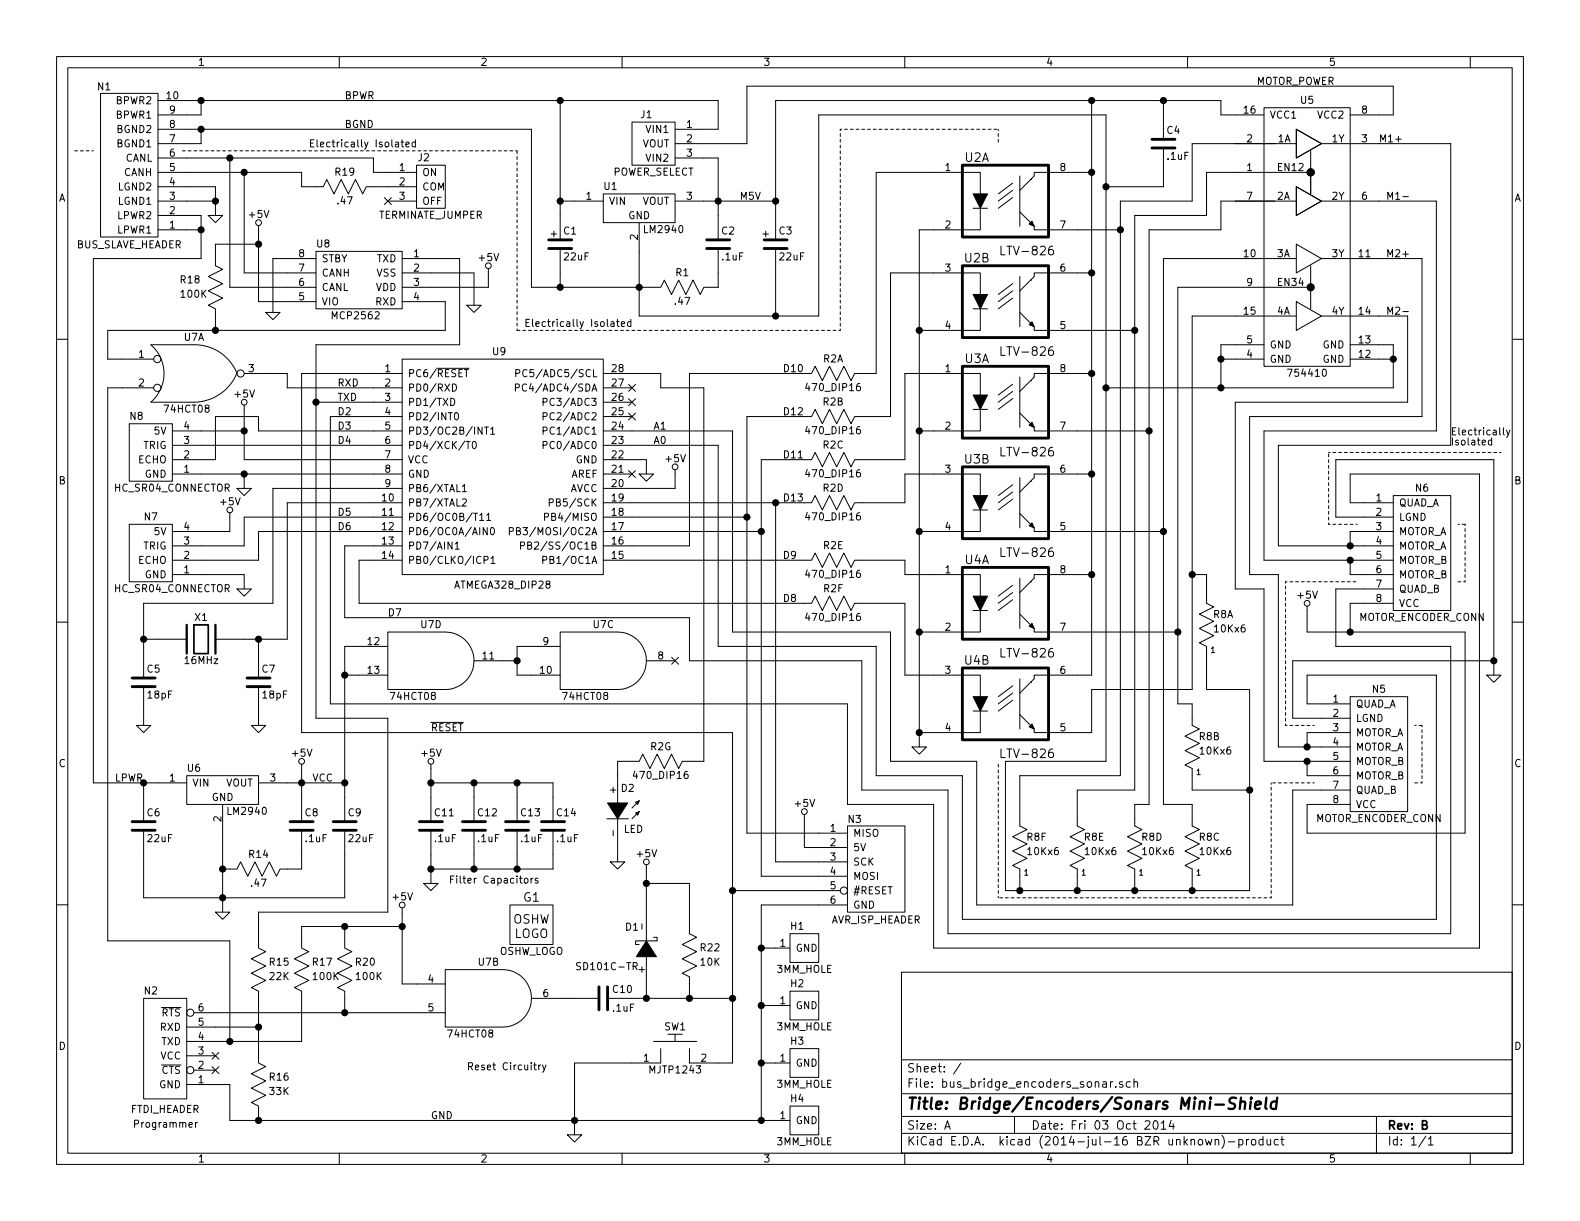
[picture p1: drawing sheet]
<svg xmlns="http://www.w3.org/2000/svg" width="279mm" height="216mm" viewBox="0 0 279 216" stroke-linecap="round" stroke-linejoin="round" font-family="sans-serif">
<g fill="none" stroke="#000" stroke-width=".18">
<path d="M10 10h259.4v195.9h-259.4zM12 12h255.4v191.9h-255.4zM17.8 16.5h10.1v25.4h-10.1zM27.9 17.8h99.1v5.1h-7.6M35.6 17.8v2.5h-7.7M60 10v2M99.1 17.8v24.6M110 10v2M160 10v2M193 17.8v101.6h-10.1v.6l-2.6 2.6M205.7 17.8v6.8M210 10v2"/>
<path d="M223.5 19.1h15.3v45.7h-15.3zM260 10v2M27.9 22.9h66.1v27.9h22.8l.7-1.3 1.2 2.6 1.3-2.6 1.3 2.6 1.3-2.6 1.2 2.6 .7-1.3h2.5v-6.9M27.9 30.5h25.4v2.5h3.8l.7-1.2 1.3 2.5 1.2-2.5 1.3 2.5 1.3-2.5 1.2 2.5 .7-1.3h8.9M27.9 35.6h10.2M27.9 27.9h38.1v2.6h7.7M27.9 38.1h7.7v7.6h-19.1v92.7h16.5M27.9 33h10.2v5.1M35.6 22.9v2.5h-7.7M36.8 38.1h2.6l-1.3 1.3zM40.6 27.9v22.9h15.3M43.2 30.5v17.8h12.7"/>
<path d="M45.7 39.9v13.4h10.2M68 35l1.2 1.2M68.6 35.6h5.1M69.2 35l-1.2 1.2M70 25.2h.4l.1 .8M70.5 25.4l-.5 .2-.1 .1 .2 .3 .4-.1M70.9 25.1h.5M71.1 24.7v1.1l.3 .2M71.8 25.6l.6-.2-.1-.2-.3-.1-.2 .2v.6h.5M73.5 25.2l-.4-.1-.2 .3 .1 .5h.5M73.5 24.7v1.3M73.7 29.2h5v7.6h-5z"/>
<path d="M99.1 35.6h7.6M106.7 34.3h12.7v5.1h-12.7zM111.8 21.6h7.6v7.6h-7.6zM113 39.4v16.5h31.8v-35.6h50.8v114.3h-17.8v22.9h43.2v-35.6h-7.6v-7.6l-1.3-.6 2.5-1.3-2.5-1.3 2.5-1.2-2.5-1.3 2.5-1.3-1.2-.6v-5.1h-2.6M119.4 35.6h17.8M119.4 27.9h7.6v14.5M172.1 36.8h2.5M173.4 36.8v3.8h-10.8v91.5M173.4 34.3v-3.8h-18.5v35.5h-3.8l-.6 1.3-1.3-2.5-1.2 2.5-1.3-2.5-1.3 2.5-1.3-2.5-.6 1.2h-21.6v30.5h-15.2M179.1 34.9l-2.6 1.9M179.1 33.7l-2.6 1.9M179.1 32.4l-2.6 1.9"/>
<path d="M180.3 37.5l2.6 2.5v.6h15.2M180.3 31.1v8.9M182.2 31.8h.1M193 30.5h-10.1v.6l-2.6 2.6M205.7 26.2v6.8h-10.1M223.5 20.3h-7.6v-2.5h-78.7v24.6M229.2 25.4h-18.4v10.2h-12.7v101.6h-17.8v8.9l1.3 .6-2.5 1.3 2.5 1.2-2.5 1.3 2.5 1.3-2.5 1.2 1.2 .7v3.8M229.2 35.6h-13.3v5h-12.7v101.6h-2.5v3.9l1.2 .6-2.5 1.3 2.5 1.2-2.5 1.3 2.5 1.3-2.5 1.2 1.3 .7v3.8M229.2 33l4.5 2.6-4.5 2.5zM229.2 22.9l4.5 2.5-4.5 2.5zM231.8 30.5h-18.4v7.6h-12.7v101.6h-10.2v6.4l1.3 .6-2.6 1.3 2.6 1.2-2.6 1.3 2.6 1.3-2.6 1.2 1.3 .7v3.8M231.8 26.7v7.6"/>
<path d="M233.7 35.6h20.3v40.6h-30.5v22.9h22.9M233.7 25.4h22.8v53.3h-30.4v17.8h20.3M238.8 20.3h7.6v-5.1h-114.3v10.2h-12.7M248.1 34.8h.9M10 60h2M27.9 40.6h7.7M45.7 43.2h-7.6v3.8l1.3 .6-2.6 1.3 2.6 1.3-2.6 1.2 2.6 1.3-2.6 1.3 1.3 .6v3.8M47 55.2h2.5l-1.2 1.3zM55.9 44.5h15.2v10.1h-15.2zM55.9 45.7h-7.6v9.5M71.1 45.7h10.2v15.3h-25.4v66h12.7v34.3h-22.9v6.3l1.3 .7-2.6 1.2 2.6 1.3-2.6 1.3 2.6 1.3-2.6 1.2 1.3 .7v12.7l1.3 .6-2.6 1.3 2.6 1.2-2.6 1.3 2.6 1.3-2.6 1.2 1.3 .7v2.5M71.1 48.3h12.7v5.7"/>
<path d="M71.1 53.3h7.6v5.1h-59.7v5.1h8.2M82.5 54h2.6l-1.3 1.2zM86.4 47.5v3.3h-15.3M99.1 43.9v6.9M108.1 56.9h.4l.1 .8M108.6 57.2l-.5 .1-.1 .1 .2 .3h.4M109 56.9h.5M109.2 56.5v1l.3 .2M109.9 57.3l.6-.1-.1-.3h-.3l-.2 .1v.7h.5M111.6 56.9h-.4l-.2 .2 .1 .6h.5M111.6 56.5v1.2M137.2 43.9v12"/>
<path d="M172.1 54.6h2.5M173.4 54.6v3.8h-10.8M173.4 52.1v-3.8h-15.9v25.4h-6.4l-.6 1.2-1.3-2.5-1.2 2.5-1.3-2.5-1.3 2.5-1.3-2.5-.6 1.3h-11.4v73.6h17.8M179.1 52.7l-2.6 1.9M179.1 51.4l-2.6 1.9M179.1 50.2l-2.6 1.9M180.3 55.2l2.6 2.6v.6h17.8M180.3 48.9v8.9M182.2 49.5h.1M186.2 43.5a.62 .62 0 0 0-.8 .7l.1 .7a.48 .48 0 0 0 .8-.1l-.1-.5a.48 .48 0 0 0-.8 .1M193 48.3h-10.1v.6l-2.6 2.5M229.2 55.9h-18.4v66h-17.8v7.6h-10.1v-.6l-2.6-2.5"/>
<path d="M229.2 45.7h-23.5v96.5h5.1v3.9l1.3 .6-2.6 1.3 2.6 1.2-2.6 1.3 2.6 1.3-2.6 1.2 1.3 .7v3.8M229.2 53.3l4.5 2.6-4.5 2.5zM229.2 43.2l4.5 2.5-4.5 2.6zM231.8 50.8h-23.5v73.7h2.5v3.8l1.3 .6-2.6 1.3 2.6 1.2-2.6 1.3 2.6 1.3-2.6 1.3 1.3 .6v3.8h10.2M231.8 47v7.6M233.7 45.7h17.8v28h-30.5v27.9h5.1v30.5h12.7M233.7 55.9h15.2v15.2h-30.5v33h5.1v30.5h15.3M248.1 55.1h.9M267.4 60h2M22.9 74.9h7.6v10.2h-7.6zM26.7 61h7.6a8 8 0 0 1 7.6 5M26.7 61a6.7 6.7 0 0 1 0 10.1"/>
<path d="M27.2 68.6h-8.2v97.8h21.6v17.8M30.5 76.2h12.7M30.5 78.7h40.6M41.9 66a8.3 8.3 0 0 1-7.6 5.1h-7.6M43.2 71.6v9.7h27.9M43.2 66h7.6v2.6h20.3M55.9 71.1h15.2M71.1 63.5h35.6v38.1h-35.6zM71.1 73.7h-12.7v50.8h91.5v17.7h15.2v25.4h96.5v-83.8h-22.8v5.1h7.6M71.1 66h-17.8v63.5h76.2v58.5h-7.6v-2.6M71.1 76.2h-25.4v-2.5h-7.6v7.6h-7.6M77.2 65.1h5.8"/>
<path d="M79.7 70.4a.64 .64 0 0 1 .7 .7 .64 .64 0 0 1-.7 .6zM80 67.9a.64 .64 0 0 1 .7 .6 .64 .64 0 0 1-.7 .7zM80.5 73.1l.1-.1a.67 .67 0 0 1 .5 .6 .67 .67 0 0 1-.5 .6l-.1-.1-.1-.3zM82.1 65.4h.7M82.4 78.1h.7M83.6 78.2l.2-.1a.67 .67 0 0 1 .4 .6 .67 .67 0 0 1-.4 .6l-.2-.1-.1-.4zM85.7 75.5h.7M86 75.5v1.3M86.8 75.9l.3-.4v1.3M86.8 76.8h.7M91.1 68.6l.6-.1 .1-.5-.7-.1v1.3M91.2 66l.6-.1 .1-.4-.7-.1v1.2"/>
<path d="M96 78.7l.6-.1 .1-.4-.7-.1v1.2M96 76.2l.6-.1 .1-.5-.7-.1v1.3M96 73.6h.6l.1-.5-.7-.1v1.2M96 71.1l.6-.1 .1-.5-.7-.1v1.3M106.7 66h10.1v2.6h7.7v66h-3.9l-.6 1.3-1.3-2.5-1.2 2.5-1.3-2.5-1.3 2.5-1.2-2.5-.7 1.2h-3.8v7.6M106.7 78.7h20.3v35.6h27.9v22.9h15.3v25.4h83.8v-43.2h-22.9v5.1h7.7M106.7 76.2h22.8v35.6h28v22.8h15.2v25.4h55.9v-20.3h10.2M106.7 68.6h5.1M106.7 71.1h5.1M106.7 73.7h5.1M111.2 73.1l1.2 1.2M111.2 70.5l1.2 1.2"/>
<path d="M111.2 68l1.2 1.2M112.4 73.1l-1.2 1.2M112.4 70.5l-1.2 1.2M112.4 68l-1.2 1.2M172.1 72.4h2.5M173.4 72.4v3.8h-10.8M173.4 69.9v-3.9h-13.4v15.3h-8.9l-.6 1.3-1.3-2.6-1.2 2.6-1.3-2.6-1.3 2.6-1.3-2.6-.6 1.3h-8.9v73.6h15.3M179.1 70.5l-2.6 1.9M179.1 69.2l-2.6 1.9M179.1 67.9l-2.6 2M180.3 73l2.6 2.6v.6h20.3M180.3 66.7v8.9"/>
<path d="M182.2 67.3h.1M186.2 61.3a.62 .62 0 0 0-.8 .7l.1 .7a.48 .48 0 0 0 .8-.1l-.1-.5a.48 .48 0 0 0-.8 .1M186.2 79.1a.62 .62 0 0 0-.8 .7l.1 .7a.48 .48 0 0 0 .8-.2l-.1-.5a.48 .48 0 0 0-.8 .2M193 66h-10.1v.7l-2.6 2.5M215.9 63.5h7.6M223.5 61h-7.6v7.6M238.8 61h7.6v7.6h-50.8M238.8 63.5h7.6M263.8 77.9l-.4-.1-.2 .3 .1 .5h.5M263.8 77.4v1.3M265.9 75.6v1.1l.1 .2M266.4 76l.3 .9"/>
<path d="M267 76l-.4 1.2-.2 .1M22.9 92.7h7.6v10.2h-7.6zM30.5 83.8h40.6M40.6 90.7v3.3h-10.1M41.9 86.4h2.5l-1.2 1.2zM43.2 83.8v2.6M71.1 99.1h-7.6v7.6h80l.6-1.3 1.3 2.6 1.3-2.6 1.3 2.6 1.2-2.6 1.3 2.6 .6-1.3h8.9v12.7h13.4v3.8M71.1 94h-25.4v5.1h-15.2M71.1 91.4h-27.9v5.1h-12.7M71.1 96.5h-10.1v12.7h60.9v7.6h30.5v22.9h15.2v25.4h88.9v-50.8h-20.3v-10.2h10.2M71.1 86.4h-22.8v20.3h-22.9v13.2M71.1 88.9h-20.3v24.1h-12.7"/>
<path d="M80.5 96.2l.3-.4v1.3M80.5 97.1h.7M81.8 86l.3-.3v1.2M81.8 88.3l.4-.1 .2 .1 .1 .3-.8 .9h.8M81.8 86.9h.7M84.8 91.1l.4-.3v1.2M84.8 92h.7M85.6 99h.6l.1-.5-.7-.1v1.2M86.1 91.1l.3-.3v1.2M86.1 92h.7M86.2 93.3v1.3l-.8-1.3v1.3M86.8 93.4l.2-.1a.67 .67 0 0 1 .4 .6 .67 .67 0 0 1-.4 .7l-.2-.2-.1-.3z"/>
<path d="M86.8 98.7l.4-.3v1.2M86.8 99.6h.7M90.1 94l.6-.1v-.5l-.6-.1v1.3M92 96.5l.7-.1v-.5l-.7-.1v1.3M93.3 96.4l.6-.1v-.4l-.6-.1v1.3h.5l.2-.1v-.3l-.2-.3M96 99h.6v-.5l-.6-.1v1.2M96.3 91.4l.6-.1 .1-.4-.7-.1v1.2M97.1 88.9l.6-.1 .1-.5-.7-.1v1.3M106.7 99.1h36.8l.6-1.3 1.3 2.5 1.3-2.5 1.3 2.5 1.2-2.5 1.3 2.5 .6-1.2h8.9v2.5h13.4v3.8M106.7 83.8h5.1M106.7 94h27.9M106.7 81.3h7.6v2.5"/>
<path d="M106.7 91.4h25.4M111.2 83.2l1.2 1.2M112.4 83.2l-1.2 1.2M113 83.8h2.6l-1.3 1.3zM119.4 83.1v3.3h-12.7M137.2 88.9v63.5h12.7M172.1 90.2h2.5M173.4 90.2v3.8h-10.8M173.4 87.6v-3.8h-13.4v5.1h-8.9l-.6 1.3-1.3-2.6-1.2 2.6-1.3-2.6-1.3 2.6-1.3-2.6-.6 1.3h-36.8M179.1 88.3l-2.6 1.9M179.1 87l-2.6 1.9M179.1 85.7l-2.6 1.9"/>
<path d="M180.3 90.8l2.6 2.5v.7h22.8M180.3 84.5v8.8M182.2 85.1h.1M186.2 96.9a.62 .62 0 0 0-.8 .6l.1 .7a.48 .48 0 0 0 .8-.1l-.1-.5a.48 .48 0 0 0-.8 .1M193 83.8h-10.1v.7l-2.6 2.5M238.8 99.1v2.5h7.6M246.4 87.6h10.1v20.4h-10.1zM246.4 94h-7.6v2.5M246.4 91.4h-10.2v-10.1h28v38.1M10 110h2M25.4 113h7.6M30.5 101.6h12.7v2.5"/>
<path d="M41.9 104.1h2.5l-1.2 1.3zM45.7 113v6.9M61 119.4h7.6M68.6 114.3h-7.6v31M78.7 111.8h-10.1v10.1h10.1M78.8 111.8a5.1 5.1 0 0 1 5 5 5.1 5.1 0 0 1-5 5.1M83.8 116.8h7.6M99.1 114.3h-7.7v5.1h7.7M109.2 111.8h-10.1v10.1h10.1M109.3 111.8a5.1 5.1 0 0 1 5 5 5.1 5.1 0 0 1-5 5.1M114.3 116.8h5.1M118.8 116.2l1.2 1.2"/>
<path d="M120 116.2l-1.2 1.2M172.1 108h2.5M173.4 108v3.8h-10.8M179.1 106l-2.6 2M179.1 104.8l-2.6 1.9M179.1 103.5l-2.6 1.9M180.3 108.6l2.6 2.5v.7h25.4M180.3 102.2v8.9M182.2 102.9h.1M186.2 114.7a.62 .62 0 0 0-.8 .6l.1 .7a.48 .48 0 0 0 .8-.1l-.1-.5a.48 .48 0 0 0-.8 .1M193 101.6h-10.1v.6l-2.6 2.6M231.1 107.2v4.6h28v35.5h-28v-5.1h7.7"/>
<path d="M246.4 106.7h-7.6v5.1M262.9 119.4h2.5l-1.2 1.3zM264.2 116.8h-35.6v10.2h10.2M267.4 110h2M24.1 128.3h2.6l-1.3 1.2zM25.4 121.4v6.9M25.4 138.4v6.9M33 137.2h12.7v5h-12.7zM44.4 128.3h2.6l-1.3 1.2zM45.7 138.4h15.3M45.7 121.4v6.9M53.3 135.1v10.2"/>
<path d="M76.2 135.1v10.2M76.2 138.4h21.6v6.9M76.2 127.7h5.7M83.8 138.4v6.9M91.4 138.4v6.9M161.3 132.1h2.5l-1.2 1.3zM172.1 125.7h2.5M173.4 125.7v3.8h-10.8M179.1 123.8l-2.6 1.9M179.1 122.6l-2.6 1.9M179.1 121.3l-2.6 1.9M180.3 120v8.9"/>
<path d="M182.2 120.7h.1M186.2 132.4a.62 .62 0 0 0-.8 .7l.1 .7a.48 .48 0 0 0 .8-.1l-.1-.5a.48 .48 0 0 0-.8 .1M231.1 134.6v2.6h7.7M238.8 123.2h10.1v20.3h-10.1zM238.8 129.5h-7.7v2.6M10 160h2M25.4 146.8v12h35.6v-12M39.4 142.2v19.1M53.3 146.8v6.9h-3.8l-.6 1.2-1.3-2.5-1.2 2.5-1.3-2.5-1.3 2.5-1.3-2.5-.6 1.3h-2.5M74.9 156.2h2.6l-1.3 1.3zM76.2 146.8v9.4M83.8 146.8v6.9"/>
<path d="M91.4 146.8v6.9M92.8 155.4l.3-.1 .3 .2v.4l-.3 .3-.3-.2zM93.9 155.3v.9M94.3 155.3l-.4 .2M95.1 155.4l-.3-.1-.2 .2 .1 .2 .4 .1v.3h-.5M97.8 146.8v6.9h-21.6M107.3 144.8h3.8M107.9 152.4h2.6l-1.3 1.3zM109.2 144.8v7.6M112.4 143.8l.6-.3-.2 .6zM112.4 141.9l.6-.3-.2 .6zM113 143.5l-1.2 1.3"/>
<path d="M113 141.6l-1.2 1.3M114.3 156.2h7.6v8.9l1.3 .6-2.6 1.3 2.6 1.3-2.6 1.2 2.6 1.3-2.6 1.3 1.3 .6v3.8M114.3 152.9v13.5M129.5 157.5h19.1M142.2 144v5.9h7.7M149.9 146.1h10.1v15.2h-10.1zM267.4 160h2M25.4 176.5h7.6v17.8h-7.6zM28.5 178.2h3.5M34.3 179.1h44.4M38.1 161.3h2.5l-1.2 1.3zM61 163.8v3.8l1.2 .7-2.5 1.2 2.5 1.3-2.5 1.3 2.5 1.3-2.5 1.2 1.3 .7v3.8"/>
<path d="M71.1 163.8h-17.8v3.8l1.3 .7-2.5 1.2 2.5 1.3-2.5 1.3 2.5 1.3-2.5 1.2 1.2 .7v8.9h-20.3M71.1 160.5v13.5h7.6M88.9 171.5h-10.2v10.1h10.2M89 171.5a5.1 5.1 0 0 1 5 5 5.1 5.1 0 0 1-5 5.1M90.2 160h7.6v7h-7.6zM94 176.5h11.9M102.7 170.3h-.7v.4l.5 .2 .2 .3-.3 .3-.4-.1M107.4 176.5h22.1M114.3 168.9v7.6M115.6 165.7h.6v.7h-3.8v.6h.6M134.6 167.6h5.1M134.6 177.8h5.1"/>
<path d="M139.7 165.1h5.1v5.1h-5.1zM139.7 175.3h5.1v5h-5.1zM149.9 160h-15.3v38.1M159.4 171.9h108v32h-108zM28.5 188.3h3.5M33 191.8h7.6v6.3h99.1M33 186.7h5.1M33 181.6h12.7M33.4 198.9l.6-.1v-.2l-.4-.1-.2 .2 .1 .6h.5M34.3 189.2h3.8M34.6 198.5v.8M34.9 198.5l-.3 .2"/>
<path d="M37.5 186.1l1.2 1.2M37.5 188.6l1.2 1.2M38.7 186.1l-1.2 1.2M38.7 188.6l-1.2 1.2M94.4 188.3h.4M94.5 187.9v1.1l.3 .2M95.3 188.3v.9M95.6 188.3l-.3 .3M95.9 188.3l.3 .9M96.5 188.3l-.4 1.2-.2 .1M115.6 184.2h7.6M116.8 185.4v2.6h-15.2v12.7"/>
<path d="M118.1 182.9h2.5M119.4 182.9v1.3M134.6 188h5.1M139.7 185.4h5.1v5.1h-5.1zM139.7 195.6h5.1v5.1h-5.1zM159.4 197.4h108M159.4 193.4h108M159.4 187.4h108M167.1 199.7l.4-1.5 .5 1.5M167.2 199.2h.7M169.9 188l-1.3 1.9M179.4 197.4v3"/>
<path d="M196.4 191.3v1M196.8 191.3l-.4 .2M197.3 192.1v.2M198.5 191.3a.37 .37 0 0 0-.6 .2l.1 .2 .5 .1 .1 .2-.2 .3-.5-.1M199.9 191.3h-.5l-.2 .2v.6l.2 .2 .5-.1M200.5 191.4l.2-.1h.4l.1 1M200.5 190.8v1.5M202.5 198.3l.2-.1h.4l.3 .4-1 1.1h1M204.1 198.3l.2-.1a.81 .81 0 0 1 .6 .6 .81 .81 0 0 1-.3 .8l-.2 .1a.79 .79 0 0 1-.3-1.4zM205.3 198.6l.5-.4v1.5M205.3 199.7h.9M207.1 198.1l-.3 1.1h.9"/>
<path d="M207.5 198.7v1M243.4 197.4v6.5M60 203.9v2M100.3 200.7h2.6l-1.3 1.2zM110 203.9v2M159.4 200.4h108M160 203.9v2M210 203.9v2M213.2 201.5l.3 1 .2-.7 .3 .7 .3-1M214.9 201.6l.2-.1h.4v1M214.9 201.5v1M216.1 200.8a1.71 1.71 0 0 1 0 2.2"/>
<path d="M217.2 201.9h1.2M219.1 201.5h.4l.3 .3-.1 .6h-.6M219.1 201.5v1.5M220.4 201.5v1M220.9 201.5l-.5 .3M221.4 201.6l.2-.1 .4 .1 .1 .6-.2 .2-.3 .1-.2-.2zM223.3 201.5h-.4l-.3 .3 .1 .5 .2 .2 .4-.1M223.3 201v1.5M224.1 201.5v.9l.4 .1 .2-.2M224.7 201.5v1M226 201.5h-.4l-.3 .3 .1 .5 .2 .2 .4-.1M226.5 201.5h.6"/>
<path d="M226.7 201v1.3l.4 .2M252.1 200.9l-1.2 1.9M252.6 201.4l.4-.4v1.5M252.6 202.5h.8M260 203.9v2"/>
<circle cx="45.7" cy="39.4" r=".51"/>
<circle cx="86.4" cy="47" r=".51"/>
<circle cx="27.8" cy="63.5" r=".63"/>
<circle cx="27.8" cy="68.6" r=".63"/>
<circle cx="42.5" cy="66" r=".63"/>
<circle cx="43.2" cy="71.1" r=".51"/>
<circle cx="40.6" cy="90.2" r=".51"/>
<circle cx="119.4" cy="82.6" r=".51"/>
<circle cx="231.1" cy="106.7" r=".51"/>
<circle cx="53.3" cy="134.6" r=".51"/>
<circle cx="76.2" cy="134.6" r=".51"/>
<circle cx="114.3" cy="152.4" r=".51"/>
<circle cx="142.2" cy="143.5" r=".51"/>
<circle cx="149.2" cy="157.5" r=".63"/>
<circle cx="33.7" cy="179.1" r=".63"/>
<circle cx="71.1" cy="160" r=".51"/>
<circle cx="33.7" cy="189.2" r=".63"/>
</g>
<path d="M33 110.5v5.1M38.1 110.5v5.1M218.6 194.2l-.3-.1-.6 .1a.47 .47 0 0 0-.3 .4 .47 .47 0 0 0 .3 .4l.4 .1a.48 .48 0 0 1 .3 .6 .48 .48 0 0 1-.4 .4l-.8-.1M219.4 194.9a.52 .52 0 0 1 .8 .1l-.1 1.1M219.5 194.1l-.3 2M221.2 194.8l-.2 1.3M221.3 194.1l-.1 .2 .2-.1-.1-.1-.1 .2M222 195.4l1-.2-.1-.4h-.6l-.3 .2v1l.2 .1 .6-.1M224 194.1l-.3 1.7 .3 .3M225.8 194.8a.7 .7 0 0 0-1 .3v.8l.2 .2 .6-.1M225.9 194.1l-.3 2" fill="none" stroke="#000" stroke-width=".41"/>
<g fill="none" stroke="#000" stroke-width=".51">
<path d="M170.2 29.2h15.2v12.7h-15.2zM203.7 26.2h4.1M203.7 24.6h4.1M97 43.9h4.1M97 42.4h4.1M125 43.9h4M125 42.4h4M135.1 43.9h4.1M135.1 42.4h4.1M170.2 47h15.2v12.7h-15.2zM170.2 64.8h15.2v12.7h-15.2zM170.2 82.6h15.2v12.7h-15.2z"/>
<path d="M23.4 119.9h4M43.7 119.9h4.1M170.2 118.1h15.2v12.7h-15.2zM170.2 100.3h15.2v12.7h-15.2zM23.4 121.4h4M43.7 121.4h4.1M23.4 146.8h4M23.4 145.3h4M51.3 146.8h4.1M51.3 145.3h4.1M58.9 146.8h4.1M58.9 145.3h4.1"/>
<path d="M74.2 146.8h4M74.2 145.3h4M81.8 146.8h4.1M81.8 145.3h4.1M89.4 146.8h4.1M89.4 145.3h4.1M95.8 146.8h4M95.8 145.3h4M105.9 174.5v4.1M107.4 174.5v4.1"/>
</g>
<g fill="#000" stroke="#000" stroke-width=".18">
<path d="M172.1 34.3h2.5l-1.2 2.5zM172.1 52.1h2.5l-1.2 2.5zM182 57.4l.5-.5 .4 .9zM182 39.6l.5-.5 .4 .9zM172.1 69.9h2.5l-1.2 2.5zM182 75.2l.5-.5 .4 .9zM172.1 87.6h2.5l-1.2 2.6zM182 93l.5-.5 .4 .8zM172.1 105.4h2.5l-1.2 2.6zM182 110.7l.5-.5 .4 .9zM172.1 123.2h2.5l-1.2 2.5zM182 128.5l.5-.5 .4 .9z"/>
<path d="M107.4 142h3.6l-1.8 2.8zM114.3 166.4l1.8 2.8h-3.6z"/>
<circle cx="231.8" cy="30.5" r=".63"/>
<circle cx="231.8" cy="50.8" r=".63"/>
</g>
<path d="M34.3 110.5h2.5v5.1h-2.5z" fill="none" stroke="#000" stroke-width=".3"/>
<g fill="#000" stroke="#000" stroke-width=".25">
<circle cx="35.6" cy="17.8" r=".51"/>
<circle cx="99.1" cy="17.8" r=".51"/>
<circle cx="193" cy="17.8" r=".51"/>
<circle cx="205.7" cy="17.8" r=".51"/>
<circle cx="35.6" cy="22.9" r=".51"/>
<circle cx="38.1" cy="35.6" r=".51"/>
<circle cx="40.6" cy="27.9" r=".51"/>
<circle cx="43.2" cy="30.5" r=".51"/>
<circle cx="99.1" cy="35.6" r=".51"/>
<circle cx="127" cy="35.6" r=".51"/>
<circle cx="137.2" cy="35.6" r=".51"/>
<circle cx="193" cy="30.5" r=".51"/>
<circle cx="195.6" cy="33" r=".51"/>
<circle cx="35.6" cy="40.6" r=".51"/>
<circle cx="38.1" cy="58.4" r=".51"/>
<circle cx="45.7" cy="43.2" r=".51"/>
<circle cx="99.1" cy="50.8" r=".51"/>
<circle cx="113" cy="50.8" r=".51"/>
<circle cx="137.2" cy="55.9" r=".51"/>
<circle cx="162.6" cy="58.4" r=".51"/>
<circle cx="193" cy="48.3" r=".51"/>
<circle cx="198.1" cy="40.6" r=".51"/>
<circle cx="200.7" cy="58.4" r=".51"/>
<circle cx="43.2" cy="76.2" r=".51"/>
<circle cx="55.9" cy="71.1" r=".51"/>
<circle cx="162.6" cy="76.2" r=".51"/>
<circle cx="193" cy="66" r=".51"/>
<circle cx="195.6" cy="68.6" r=".51"/>
<circle cx="203.2" cy="76.2" r=".51"/>
<circle cx="215.9" cy="63.5" r=".51"/>
<circle cx="215.9" cy="68.6" r=".51"/>
<circle cx="246.4" cy="63.5" r=".51"/>
<circle cx="43.2" cy="83.8" r=".51"/>
<circle cx="132.1" cy="91.4" r=".51"/>
<circle cx="134.6" cy="94" r=".51"/>
<circle cx="137.2" cy="88.9" r=".51"/>
<circle cx="162.6" cy="94" r=".51"/>
<circle cx="193" cy="83.8" r=".51"/>
<circle cx="205.7" cy="94" r=".51"/>
<circle cx="238.8" cy="99.1" r=".51"/>
<circle cx="238.8" cy="96.5" r=".51"/>
<circle cx="25.4" cy="113" r=".51"/>
<circle cx="45.7" cy="113" r=".51"/>
<circle cx="61" cy="119.4" r=".51"/>
<circle cx="91.4" cy="116.8" r=".51"/>
<circle cx="162.6" cy="111.8" r=".51"/>
<circle cx="193" cy="101.6" r=".51"/>
<circle cx="208.3" cy="111.8" r=".51"/>
<circle cx="210.8" cy="101.6" r=".51"/>
<circle cx="238.8" cy="111.8" r=".51"/>
<circle cx="264.2" cy="116.8" r=".51"/>
<circle cx="25.4" cy="138.4" r=".51"/>
<circle cx="53.3" cy="138.4" r=".51"/>
<circle cx="61" cy="138.4" r=".51"/>
<circle cx="76.2" cy="138.4" r=".51"/>
<circle cx="83.8" cy="138.4" r=".51"/>
<circle cx="91.4" cy="138.4" r=".51"/>
<circle cx="162.6" cy="129.5" r=".51"/>
<circle cx="221" cy="139.7" r=".51"/>
<circle cx="231.1" cy="132.1" r=".51"/>
<circle cx="231.1" cy="134.6" r=".51"/>
<circle cx="39.4" cy="153.7" r=".51"/>
<circle cx="39.4" cy="158.8" r=".51"/>
<circle cx="76.2" cy="153.7" r=".51"/>
<circle cx="83.8" cy="153.7" r=".51"/>
<circle cx="91.4" cy="153.7" r=".51"/>
<circle cx="114.3" cy="156.2" r=".51"/>
<circle cx="129.5" cy="157.5" r=".51"/>
<circle cx="180.3" cy="157.5" r=".51"/>
<circle cx="190.5" cy="157.5" r=".51"/>
<circle cx="200.7" cy="157.5" r=".51"/>
<circle cx="210.8" cy="157.5" r=".51"/>
<circle cx="61" cy="163.8" r=".51"/>
<circle cx="61" cy="179.1" r=".51"/>
<circle cx="71.1" cy="163.8" r=".51"/>
<circle cx="114.3" cy="176.5" r=".51"/>
<circle cx="121.9" cy="176.5" r=".51"/>
<circle cx="129.5" cy="176.5" r=".51"/>
<circle cx="134.6" cy="177.8" r=".51"/>
<circle cx="134.6" cy="167.6" r=".51"/>
<circle cx="40.6" cy="184.2" r=".51"/>
<circle cx="45.7" cy="198.1" r=".51"/>
<circle cx="45.7" cy="181.6" r=".51"/>
<circle cx="101.6" cy="198.1" r=".51"/>
<circle cx="134.6" cy="198.1" r=".51"/>
<circle cx="134.6" cy="188" r=".51"/>
</g>
<g fill="none" stroke="#000" stroke-width=".18" stroke-dasharray=".5" stroke-dashoffset=".3">
<path d="M16.5 26.7h-3.8M91.4 26.7h-59.7M148.6 22.9h27.9M176.5 22.9v2.5M91.4 58.4v-31.7M148.6 58.4v-35.5M148.6 58.4h-57.2M234.9 92.7v-12.7M234.9 80h30.5M240 92.7h-5.1M257.8 92.7h1.3M259.1 92.7v10.2"/>
<path d="M227.3 102.9h12.7M259.1 102.9h-1.3M224.8 138.4v20.4M227.3 128.3v-25.4M232.4 128.3h-5.1M232.4 138.4h-7.6M250.2 128.3h1.3M251.5 128.3v10.1M251.5 138.4h-1.3M176.5 158.8v-24.2M224.8 158.8h-48.3"/>
</g>
<text font-size="2.8" x="160.4" y="196.2">Title: Bridge/Encoders/Sonars Mini-Shield</text>
<g font-size="2.1">
<text x="170.6" y="28.6">U2A</text>
<text x="170.6" y="46.4">U2B</text>
<text x="177.5" y="45.1">LTV-826</text>
<text x="170.6" y="64.2">U3A</text>
<text x="177.5" y="62.9">LTV-826</text>
<text x="170.6" y="82">U3B</text>
<text x="177.5" y="80.7">LTV-826</text>
<text x="170.6" y="99.7">U4A</text>
<text x="177.5" y="98.5">LTV-826</text>
<text x="170.6" y="117.5">U4B</text>
<text x="177.5" y="116.3">LTV-826</text>
<text x="177.5" y="134">LTV-826</text>
<text x="92.6" y="159.4">G1</text>
<text x="90.7" y="163.3">OSHW</text>
<text x="90.9" y="165.9">LOGO</text>
<text x="160.4" y="189.6">Sheet: /</text>
<text x="160.4" y="192.3">File: bus_bridge_encoders_sonar.sch</text>
<text x="160.4" y="202.5">KiCad E.D.A. kicad (2014-jul-16 BZR unknown)-product</text>
<text x="160.4" y="199.7">Size: A</text>
<text x="182.4" y="199.7">Date: Fri 03 Oct 2014</text>
<text x="245.4" y="199.7">Rev: B</text>
<text x="245.4" y="202.5">Id: 1/1</text>
</g>
<g font-size="1.8">
<text x="35" y="11.6">1</text>
<text x="85" y="11.6">2</text>
<text x="135" y="11.6">3</text>
<text x="185" y="11.6">4</text>
<text x="235" y="11.6">5</text>
<text x="17.3" y="16">N1</text>
<text x="29.5" y="17.5">10</text>
<text x="61" y="17.5">BPWR</text>
<text x="222.2" y="15">MOTOR_POWER</text>
<text x="20.5" y="21">BPWR1</text>
<text x="20.5" y="18.4">BPWR2</text>
<text x="20.7" y="23.5">BGND2</text>
<text x="30" y="22.6">8</text>
<text x="30" y="20.1">9</text>
<text x="61" y="22.6">BGND</text>
<text x="113.3" y="20.9">J1</text>
<text x="114.4" y="23.5">VIN1</text>
<text x="121.4" y="22.6">1</text>
<text x="206.4" y="23.7">C4</text>
<text x="220" y="20.1">16</text>
<text x="224.5" y="21">VCC1</text>
<text x="230" y="18.3">U5</text>
<text x="233" y="21">VCC2</text>
<text x="240.8" y="20.1">8</text>
<text x="20.7" y="26">BGND1</text>
<text x="22" y="28.6">CANL</text>
<text x="30" y="27.7">6</text>
<text x="30" y="25.1">7</text>
<text x="54.6" y="26">Electrically Isolated</text>
<text x="74" y="28.5">J2</text>
<text x="113.5" y="26">VOUT</text>
<text x="114.4" y="28.6">VIN2</text>
<text x="121.4" y="25.1">2</text>
<text x="121.4" y="27.7">3</text>
<text x="206.5" y="28.2">.1uF</text>
<text x="220.5" y="25.1">2</text>
<text x="226" y="25.1">1A</text>
<text x="235.5" y="25.1">1Y</text>
<text x="240.8" y="25.1">3</text>
<text x="243.8" y="25.1">M1+</text>
<text x="10.4" y="35.6">A</text>
<text x="20.9" y="33.7">LGND2</text>
<text x="21.8" y="31.1">CANH</text>
<text x="30" y="35.3">3</text>
<text x="30" y="32.8">4</text>
<text x="30" y="30.2">5</text>
<text x="59.3" y="31">R19</text>
<text x="70.6" y="30.2">1</text>
<text x="70.6" y="32.8">2</text>
<text x="70.6" y="35.3">3</text>
<text x="74.7" y="31.1">ON</text>
<text x="74.7" y="33.7">COM</text>
<text x="103.7" y="35.3">1</text>
<text x="106.8" y="33.6">U1</text>
<text x="108.3" y="31">POWER_SELECT</text>
<text x="121.4" y="35.3">3</text>
<text x="130.8" y="35.3">M5V</text>
<text x="167.2" y="30.2">1</text>
<text x="187.5" y="30.2">8</text>
<text x="220.5" y="30.2">1</text>
<text x="220.5" y="35.3">7</text>
<text x="225.8" y="35.3">2A</text>
<text x="226" y="30.2">EN12</text>
<text x="235.5" y="35.3">2Y</text>
<text x="240.8" y="35.3">6</text>
<text x="245.1" y="35.3">M1-</text>
<text x="267.8" y="35.6">A</text>
<text x="20.7" y="41.3">LPWR1</text>
<text x="20.7" y="38.7">LPWR2</text>
<text x="20.9" y="36.2">LGND1</text>
<text x="30" y="40.4">1</text>
<text x="30" y="37.8">2</text>
<text x="44.1" y="38.5">+5V</text>
<text x="59.7" y="36.1">.47</text>
<text x="66.9" y="38.7">TERMINATE_JUMPER</text>
<text x="74.7" y="36.2">OFF</text>
<text x="97.2" y="41.9">+</text>
<text x="99.7" y="41.5">C1</text>
<text x="107.7" y="36.2">VIN</text>
<text x="111.1" y="38.7">GND</text>
<text x="113.5" y="36.2">VOUT</text>
<text x="114.1" y="41.2">LM2940</text>
<text x="127.6" y="41.5">C2</text>
<text x="134.6" y="41.9">+</text>
<text x="137.8" y="41.5">C3</text>
<text x="167.2" y="40.4">2</text>
<text x="187.5" y="40.4">7</text>
<text x="13.3" y="43.9">BUS_SLAVE_HEADER</text>
<text x="52.9" y="45.5">8</text>
<text x="56" y="43.7">U8</text>
<text x="56.9" y="46.4">STBY</text>
<text x="66.6" y="46.4">TXD</text>
<text x="73.2" y="45.5">1</text>
<text x="84.8" y="46.2">+5V</text>
<text x="99.8" y="46">22uF</text>
<text x="112.8" y="42.4" transform="rotate(-90 112.8 42.4)">2</text>
<text x="127.7" y="46">.1uF</text>
<text x="137.9" y="46">22uF</text>
<text x="220" y="45.5">10</text>
<text x="225.8" y="45.5">3A</text>
<text x="235.5" y="45.5">3Y</text>
<text x="240.3" y="45.5">11</text>
<text x="245.1" y="45.5">M2+</text>
<text x="32" y="50.1">R18</text>
<text x="32.1" y="52.6">100K</text>
<text x="52.9" y="53.1">5</text>
<text x="52.9" y="50.5">6</text>
<text x="52.9" y="48">7</text>
<text x="56.9" y="54">VIO</text>
<text x="56.9" y="51.4">CANL</text>
<text x="56.9" y="48.9">CANH</text>
<text x="66.4" y="51.4">VDD</text>
<text x="66.4" y="54">RXD</text>
<text x="66.6" y="48.9">VSS</text>
<text x="73.2" y="48">2</text>
<text x="73.2" y="50.5">3</text>
<text x="73.2" y="53.1">4</text>
<text x="119.4" y="53.9">.47</text>
<text x="119.5" y="48.8">R1</text>
<text x="167.2" y="48">3</text>
<text x="187.5" y="48">6</text>
<text x="220.5" y="50.5">9</text>
<text x="226" y="50.5">EN34</text>
<text x="58.9" y="56.4">MCP2562</text>
<text x="92.7" y="57.8">Electrically Isolated</text>
<text x="167.2" y="58.2">4</text>
<text x="187.5" y="58.2">5</text>
<text x="220" y="55.6">15</text>
<text x="225.8" y="55.6">4A</text>
<text x="235.5" y="55.6">4Y</text>
<text x="240.3" y="55.6">14</text>
<text x="245.1" y="55.6">M2-</text>
<text x="24.5" y="63.2">1</text>
<text x="32.5" y="60.2">U7A</text>
<text x="44" y="65.8">3</text>
<text x="68.1" y="65.8">1</text>
<text x="87.1" y="62.8">U9</text>
<text x="108.3" y="65.8">28</text>
<text x="138.4" y="65.8">D10</text>
<text x="145.6" y="64.1">R2A</text>
<text x="167.2" y="65.8">1</text>
<text x="187.5" y="65.8">8</text>
<text x="220.5" y="63.2">4</text>
<text x="220.5" y="60.7">5</text>
<text x="224.5" y="64.1">GND</text>
<text x="224.5" y="61.6">GND</text>
<text x="233.8" y="64.1">GND</text>
<text x="233.8" y="61.6">GND</text>
<text x="240.3" y="63.2">12</text>
<text x="240.3" y="60.7">13</text>
<text x="24.5" y="68.3">2</text>
<text x="41.6" y="70.3">+5V</text>
<text x="59.7" y="68.3">RXD</text>
<text x="59.7" y="70.9">TXD</text>
<text x="68.1" y="68.3">2</text>
<text x="68.1" y="70.9">3</text>
<text x="72.1" y="66.7">PC6/RESET</text>
<text x="72.1" y="69.2">PD0/RXD</text>
<text x="72.1" y="71.8">PD1/TXD</text>
<text x="92.7" y="69.2">PC4/ADC4/SDA</text>
<text x="92.9" y="66.7">PC5/ADC5/SCL</text>
<text x="96.9" y="71.8">PC3/ADC3</text>
<text x="108.3" y="70.9">26</text>
<text x="108.3" y="68.3">27</text>
<text x="142.9" y="69.1">470_DIP16</text>
<text x="145.6" y="71.7">R2B</text>
<text x="228.2" y="66.6">754410</text>
<text x="23" y="74.2">N8</text>
<text x="27.3" y="76.8">5V</text>
<text x="29.2" y="72.9">74HCT08</text>
<text x="32.5" y="75.9">4</text>
<text x="59.7" y="75.9">D3</text>
<text x="59.7" y="73.4">D2</text>
<text x="68.1" y="73.4">4</text>
<text x="68.1" y="75.9">5</text>
<text x="72.1" y="74.3">PD2/INT0</text>
<text x="72.1" y="76.8">PD3/OC2B/INT1</text>
<text x="96.9" y="76.8">PC1/ADC1</text>
<text x="96.9" y="74.3">PC2/ADC2</text>
<text x="108.3" y="75.9">24</text>
<text x="108.3" y="73.4">25</text>
<text x="115.6" y="75.9">A1</text>
<text x="138.4" y="73.4">D12</text>
<text x="142.9" y="76.8">470_DIP16</text>
<text x="167.2" y="75.9">2</text>
<text x="187.5" y="75.9">7</text>
<text x="256.5" y="77">Electrically</text>
<text x="24.4" y="81.9">ECHO</text>
<text x="25.2" y="79.4">TRIG</text>
<text x="32.5" y="83.6">1</text>
<text x="32.5" y="81">2</text>
<text x="32.5" y="78.5">3</text>
<text x="59.7" y="78.5">D4</text>
<text x="68.1" y="78.5">6</text>
<text x="68.1" y="81">7</text>
<text x="68.1" y="83.6">8</text>
<text x="72.1" y="79.4">PD4/XCK/T0</text>
<text x="72.1" y="81.9">VCC</text>
<text x="96.9" y="79.4">PC0/ADC0</text>
<text x="101.7" y="81.9">GND</text>
<text x="108.3" y="83.6">21</text>
<text x="108.3" y="81">22</text>
<text x="108.3" y="78.5">23</text>
<text x="115.6" y="78.5">A0</text>
<text x="117.8" y="81.7">+5V</text>
<text x="138.4" y="81">D11</text>
<text x="145.6" y="79.3">R2C</text>
<text x="167.2" y="83.6">3</text>
<text x="187.5" y="83.6">6</text>
<text x="256.5" y="78.7">Isolated</text>
<text x="10.4" y="85.6">B</text>
<text x="20.3" y="86.9">HC_SR04_CONNECTOR</text>
<text x="25.5" y="84.5">GND</text>
<text x="39" y="89.3">+5V</text>
<text x="67.6" y="88.6">10</text>
<text x="68.1" y="86.1">9</text>
<text x="72.1" y="84.5">GND</text>
<text x="72.1" y="87">PB6/XTAL1</text>
<text x="72.1" y="89.5">PB7/XTAL2</text>
<text x="98" y="89.5">PB5/SCK</text>
<text x="100.7" y="87">AVCC</text>
<text x="100.8" y="84.5">AREF</text>
<text x="108.3" y="86.1">20</text>
<text x="108.3" y="88.6">19</text>
<text x="138.4" y="88.6">D13</text>
<text x="142.9" y="84.4">470_DIP16</text>
<text x="145.6" y="86.9">R2D</text>
<text x="243.4" y="88.6">1</text>
<text x="247.4" y="89.5">QUAD_A</text>
<text x="250.3" y="86.9">N6</text>
<text x="267.8" y="85.6">B</text>
<text x="25.6" y="92">N7</text>
<text x="27.3" y="94.6">5V</text>
<text x="32.5" y="93.7">4</text>
<text x="59.7" y="93.7">D6</text>
<text x="59.7" y="91.2">D5</text>
<text x="67.6" y="91.2">11</text>
<text x="67.6" y="93.7">12</text>
<text x="72.1" y="92.1">PD6/OC0B/T11</text>
<text x="72.1" y="94.6">PD6/OC0A/AIN0</text>
<text x="91.8" y="94.6">PB3/MOSI/OC2A</text>
<text x="97.2" y="92.1">PB4/MISO</text>
<text x="108.3" y="93.7">17</text>
<text x="108.3" y="91.2">18</text>
<text x="142.9" y="92">470_DIP16</text>
<text x="167.2" y="93.7">4</text>
<text x="187.5" y="93.7">5</text>
<text x="243.4" y="91.2">2</text>
<text x="243.4" y="93.7">3</text>
<text x="247.4" y="92.1">LGND</text>
<text x="247.4" y="94.6">MOTOR_A</text>
<text x="24.4" y="99.7">ECHO</text>
<text x="25.2" y="97.2">TRIG</text>
<text x="32.5" y="101.3">1</text>
<text x="32.5" y="98.8">2</text>
<text x="32.5" y="96.3">3</text>
<text x="67.6" y="96.3">13</text>
<text x="67.6" y="98.8">14</text>
<text x="72.1" y="97.2">PD7/AIN1</text>
<text x="72.1" y="99.7">PB0/CLKO/ICP1</text>
<text x="94" y="97.2">PB2/SS/OC1B</text>
<text x="96.8" y="99.7">PB1/OC1A</text>
<text x="108.3" y="98.8">15</text>
<text x="108.3" y="96.3">16</text>
<text x="138.4" y="98.8">D9</text>
<text x="145.6" y="97.1">R2E</text>
<text x="167.2" y="101.3">1</text>
<text x="187.5" y="101.3">8</text>
<text x="243.4" y="96.3">4</text>
<text x="243.4" y="98.8">5</text>
<text x="243.4" y="101.3">6</text>
<text x="247.4" y="97.2">MOTOR_A</text>
<text x="247.4" y="99.7">MOTOR_B</text>
<text x="20.3" y="104.7">HC_SR04_CONNECTOR</text>
<text x="25.5" y="102.2">GND</text>
<text x="80.6" y="104.1">ATMEGA328_DIP28</text>
<text x="138.4" y="106.4">D8</text>
<text x="142.9" y="102.2">470_DIP16</text>
<text x="145.6" y="104.7">R2F</text>
<text x="229.5" y="105.8">+5V</text>
<text x="243.4" y="103.9">7</text>
<text x="243.4" y="106.4">8</text>
<text x="247.4" y="102.2">MOTOR_B</text>
<text x="247.4" y="104.8">QUAD_B</text>
<text x="247.4" y="107.3">VCC</text>
<text x="34.5" y="109.8">X1</text>
<text x="68.6" y="109">D7</text>
<text x="74.4" y="111">U7D</text>
<text x="104.9" y="111">U7C</text>
<text x="142.9" y="109.8">470_DIP16</text>
<text x="167.2" y="111.5">2</text>
<text x="187.5" y="111.5">7</text>
<text x="214.5" y="109.3">R8A</text>
<text x="214.9" y="111.8">10Kx6</text>
<text x="240.2" y="109.8">MOTOR_ENCODER_CONN</text>
<text x="26" y="118.9">C5</text>
<text x="32.8" y="117.4">16MHz</text>
<text x="46.4" y="118.9">C7</text>
<text x="65.1" y="114">12</text>
<text x="65.1" y="119.1">13</text>
<text x="85.4" y="116.6">11</text>
<text x="95.6" y="119.1">10</text>
<text x="96" y="114">9</text>
<text x="116.4" y="116.6">8</text>
<text x="167.2" y="119.1">3</text>
<text x="187.5" y="119.1">6</text>
<text x="26.2" y="123.5">18pF</text>
<text x="46.5" y="123.5">18pF</text>
<text x="69.2" y="123.7">74HCT08</text>
<text x="99.7" y="123.7">74HCT08</text>
<text x="235.7" y="124.2">1</text>
<text x="239.8" y="125.1">QUAD_A</text>
<text x="242.7" y="122.5">N5</text>
<text x="76.2" y="129.3">RESET</text>
<text x="167.2" y="129.3">4</text>
<text x="187.5" y="129.3">5</text>
<text x="212.1" y="130.9">R8B</text>
<text x="235.7" y="126.7">2</text>
<text x="235.7" y="129.3">3</text>
<text x="235.7" y="131.8">4</text>
<text x="239.8" y="127.6">LGND</text>
<text x="239.8" y="130.2">MOTOR_A</text>
<text x="10.4" y="135.6">C</text>
<text x="33.2" y="136.4">U6</text>
<text x="51.7" y="133.8">+5V</text>
<text x="74.6" y="133.8">+5V</text>
<text x="112.4" y="137.7">470_DIP16</text>
<text x="115" y="132.6">R2G</text>
<text x="212.3" y="133.4">10Kx6</text>
<text x="235.7" y="134.4">5</text>
<text x="235.7" y="136.9">6</text>
<text x="239.8" y="132.7">MOTOR_A</text>
<text x="239.8" y="135.3">MOTOR_B</text>
<text x="239.8" y="137.8">MOTOR_B</text>
<text x="267.8" y="135.6">C</text>
<text x="20.3" y="138.2">LPWR</text>
<text x="30" y="138.2">1</text>
<text x="34" y="139.1">VIN</text>
<text x="37.4" y="141.6">GND</text>
<text x="39.8" y="139.1">VOUT</text>
<text x="47.8" y="138.2">3</text>
<text x="55.2" y="138.2">VCC</text>
<text x="109" y="140.2" transform="rotate(-90 109 140.2)">+</text>
<text x="109.9" y="140">D2</text>
<text x="140.6" y="142.7">+5V</text>
<text x="235.7" y="139.4">7</text>
<text x="235.7" y="142">8</text>
<text x="239.8" y="140.3">QUAD_B</text>
<text x="239.8" y="142.9">VCC</text>
<text x="26" y="144.3">C6</text>
<text x="26.2" y="148.9">22uF</text>
<text x="39.1" y="145.3" transform="rotate(-90 39.1 145.3)">2</text>
<text x="40.4" y="144.1">LM2940</text>
<text x="54" y="144.3">C8</text>
<text x="54.1" y="148.9">.1uF</text>
<text x="61.6" y="144.3">C9</text>
<text x="61.7" y="148.9">22uF</text>
<text x="76.9" y="144.3">C11</text>
<text x="76.9" y="148.9">.1uF</text>
<text x="84.6" y="144.3">C12</text>
<text x="84.6" y="148.9">.1uF</text>
<text x="92.2" y="144.3">C13</text>
<text x="92.2" y="148.9">.1uF</text>
<text x="98.5" y="144.3">C14</text>
<text x="98.5" y="148.9">.1uF</text>
<text x="109" y="147.6" transform="rotate(-90 109 147.6)">-</text>
<text x="110.3" y="147.2">LED</text>
<text x="146.8" y="147.1">1</text>
<text x="146.8" y="149.6">2</text>
<text x="150" y="145.5">N3</text>
<text x="150.9" y="148">MISO</text>
<text x="181.6" y="148.6">R8F</text>
<text x="191.7" y="148.6">R8E</text>
<text x="201.9" y="148.6">R8D</text>
<text x="212.1" y="148.6">R8C</text>
<text x="232.5" y="145.3">MOTOR_ENCODER_CONN</text>
<text x="44.1" y="151.7">R14</text>
<text x="112.7" y="151.6">+5V</text>
<text x="146.8" y="152.1">3</text>
<text x="146.8" y="154.7">4</text>
<text x="150.9" y="150.5">5V</text>
<text x="150.9" y="153">SCK</text>
<text x="150.9" y="155.6">MOSI</text>
<text x="181.9" y="151.2">10Kx6</text>
<text x="192" y="151.2">10Kx6</text>
<text x="202.2" y="151.2">10Kx6</text>
<text x="212.3" y="151.2">10Kx6</text>
<text x="44.5" y="156.8">.47</text>
<text x="69.5" y="159.2">+5V</text>
<text x="79.4" y="156.2">Filter Capacitors</text>
<text x="146.8" y="157.2">5</text>
<text x="146.8" y="159.8">6</text>
<text x="150.9" y="158.1">#RESET</text>
<text x="150.9" y="160.7">GND</text>
<text x="110.6" y="164.5">D1</text>
<text x="114" y="164.1" transform="rotate(-90 114 164.1)">-</text>
<text x="137.9" y="167.4">1</text>
<text x="139.9" y="164.4">H1</text>
<text x="146.9" y="163.3">AVR_ISP_HEADER</text>
<text x="47.7" y="170.7">R15</text>
<text x="47.7" y="173.3">22K</text>
<text x="55.3" y="170.7">R17</text>
<text x="55.5" y="173.3">100K</text>
<text x="63" y="170.7">R20</text>
<text x="63.1" y="173.3">100K</text>
<text x="75.7" y="173.7">4</text>
<text x="84.6" y="170.7">U7B</text>
<text x="88.1" y="168.8">OSHW_LOGO</text>
<text x="102.5" y="171.5">SD101C-TR</text>
<text x="114" y="172" transform="rotate(-90 114 172)">+</text>
<text x="123.9" y="168.2">R22</text>
<text x="123.9" y="170.7">10K</text>
<text x="137.3" y="172">3MM_HOLE</text>
<text x="140.7" y="168.3">GND</text>
<text x="25.6" y="175.8">N2</text>
<text x="28.5" y="179.7">RTS</text>
<text x="35.1" y="178.8">6</text>
<text x="75.7" y="178.8">5</text>
<text x="96" y="176.3">6</text>
<text x="108.4" y="175.6">C10</text>
<text x="108.4" y="178.9">.1uF</text>
<text x="137.9" y="177.5">1</text>
<text x="139.9" y="174.5">H2</text>
<text x="140.7" y="178.4">GND</text>
<text x="10.4" y="185.6">D</text>
<text x="28.3" y="182.2">RXD</text>
<text x="28.5" y="184.8">TXD</text>
<text x="35.1" y="183.9">4</text>
<text x="35.1" y="181.4">5</text>
<text x="79.4" y="183.4">74HCT08</text>
<text x="117.5" y="182.2">SW1</text>
<text x="137.3" y="182.2">3MM_HOLE</text>
<text x="139.9" y="184.7">H3</text>
<text x="267.8" y="185.6">D</text>
<text x="28.3" y="187.3">VCC</text>
<text x="28.5" y="189.9">CTS</text>
<text x="35.1" y="191.5">1</text>
<text x="35.1" y="189">2</text>
<text x="35.1" y="186.4">3</text>
<text x="47.7" y="191.1">R16</text>
<text x="82.5" y="189.2">Reset Circuitry</text>
<text x="113.8" y="187.7">1</text>
<text x="115.1" y="189.8">MJTP1243</text>
<text x="124" y="187.7">2</text>
<text x="137.9" y="187.7">1</text>
<text x="140.7" y="188.6">GND</text>
<text x="23" y="196.8">FTDI_HEADER</text>
<text x="28.1" y="192.4">GND</text>
<text x="47.7" y="193.6">33K</text>
<text x="76.2" y="197.9">GND</text>
<text x="137.3" y="192.3">3MM_HOLE</text>
<text x="137.9" y="197.9">1</text>
<text x="139.9" y="194.9">H4</text>
<text x="23.5" y="199.4">Programmer</text>
<text x="137.3" y="202.5">3MM_HOLE</text>
<text x="140.7" y="198.8">GND</text>
<text x="35" y="205.5">1</text>
<text x="85" y="205.5">2</text>
<text x="135" y="205.5">3</text>
<text x="185" y="205.5">4</text>
<text x="235" y="205.5">5</text>
</g>
<g font-size="1.4">
<text x="214.1" y="115.4">1</text>
<text x="211.6" y="137">1</text>
<text x="181.1" y="154.8">1</text>
<text x="191.3" y="154.8">1</text>
<text x="201.4" y="154.8">1</text>
<text x="211.6" y="154.8">1</text>
</g>
</svg>
